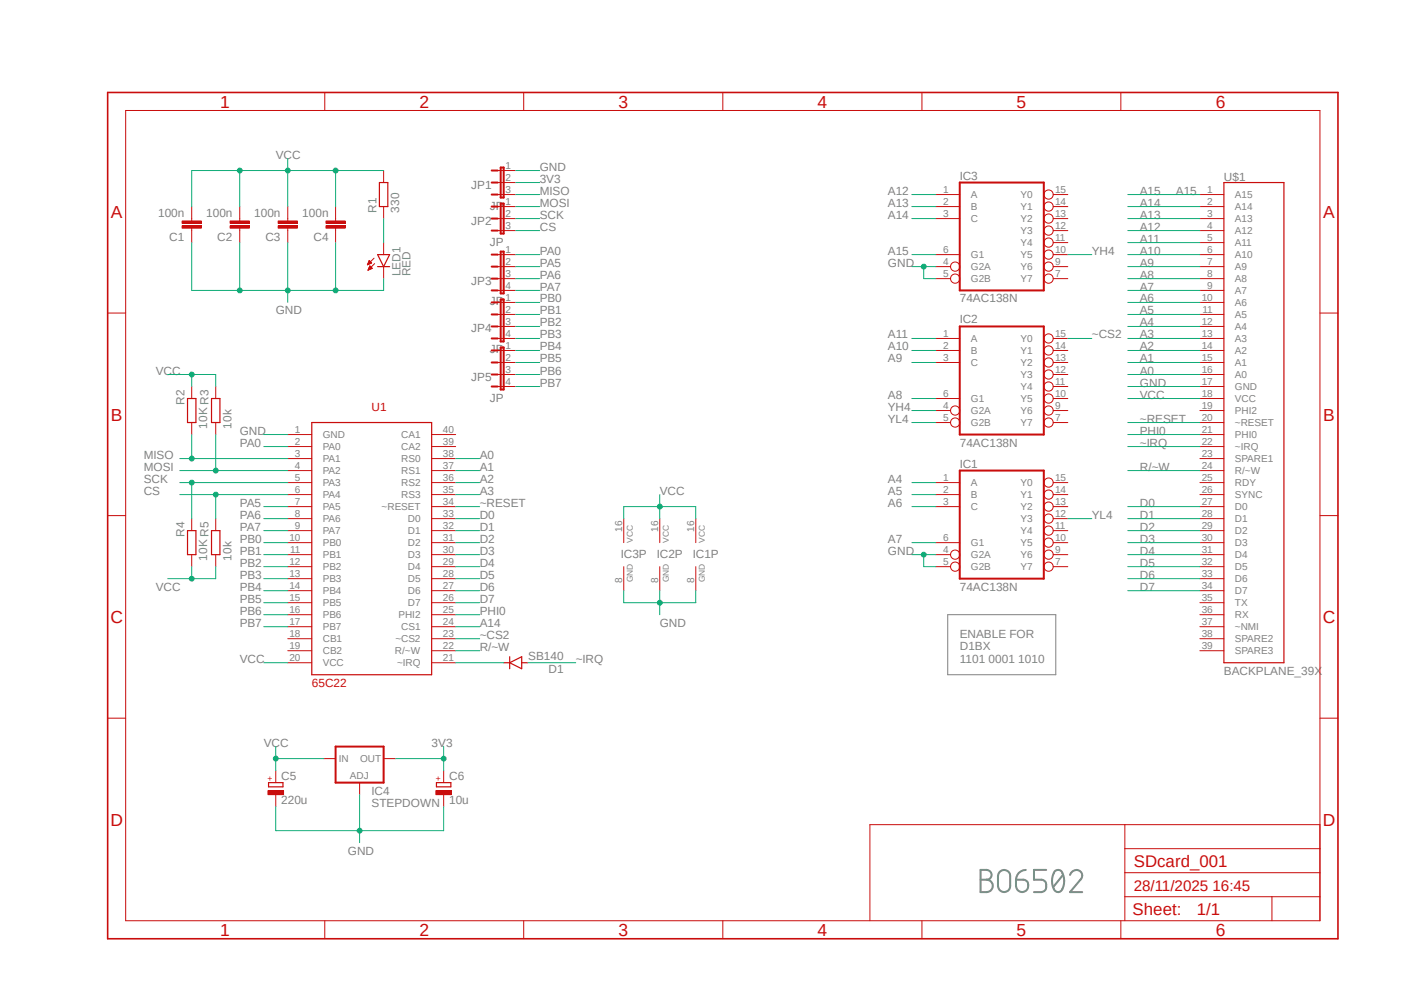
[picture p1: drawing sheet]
<svg xmlns="http://www.w3.org/2000/svg" width="297mm" height="210mm" viewBox="0 0 297 210" stroke-linecap="round" stroke-linejoin="round" font-family="sans-serif">
<path d="M22.2 19.2l261.1 179.9M283.3 19.2l-261.1 179.9" fill="none" stroke="#fff" stroke-width=".21"/>
<path d="M200.5 130h22.9v12.7h-22.9z" fill="none" stroke="#808080" stroke-width=".21"/>
<path d="M207.4 184h1.3a1.04 1.04 0 0 1 1.1 1 1.04 1.04 0 0 1-1.1 1.1 1.31 1.31 0 0 1 1.3 1.3 1.31 1.31 0 0 1-1.3 1.3h-1.3zM207.4 186.1h1.3M211.4 184.5a1.29 1.29 0 0 1 1.4-.4 1.29 1.29 0 0 1 .9 1.2v2.1a1.29 1.29 0 0 1-1.3 1.3 1.29 1.29 0 0 1-1.3-1.3v-2.1zM214.9 186.1h1.6a1.31 1.31 0 0 1 1 1.4 1.31 1.31 0 0 1-1.3 1.2 1.31 1.31 0 0 1-1.3-1.3zM217 184a2.1 2.1 0 0 0-2.1 2.1M221.3 184h-2.6v2.1h1.6a1.36 1.36 0 0 1 1.1 1 1.36 1.36 0 0 1-.5 1.4l-.6 .2h-1.6M223.1 184.4a.97 .97 0 0 1 1.6 .3 3.6 3.6 0 0 1-.3 3.8 .93 .93 0 0 1-1.5-.5 4 4 0 0 1 .2-3.6zM224.9 185l-2.1 2.6M226.4 185a1.28 1.28 0 0 1 1.6-1 1.28 1.28 0 0 1 .8 1.8l-2.4 2.9h2.5" fill="none" stroke="#808080" stroke-width=".42"/>
<g fill="none" stroke="#c90d0c" stroke-width=".21">
<path d="M68.7 19.6v3.8M110.8 19.6v3.8M152.9 19.6v3.8M195 19.6v3.8M237.1 19.6v3.8M26.6 23.4h252.6v171.3h-252.6zM60.9 46.2v.5M60.9 48.3v.5M253.8 41.1h5.1M253.8 43.7h5.1M253.8 46.2h5.1M253.8 48.8h5.1"/>
<path d="M253.8 51.3h5.1M253.8 53.8h5.1M253.8 56.4h5.1M253.8 58.9h5.1M22.8 66.2h3.8M253.8 61.4h5.1M253.8 64h5.1M253.8 66.5h5.1M253.8 69h5.1M253.8 71.6h5.1M253.8 74.1h5.1M253.8 76.7h5.1"/>
<path d="M253.8 79.2h5.1M279.2 66.2h3.8M253.8 81.7h5.1M253.8 84.3h5.1M253.8 86.8h5.1M253.8 89.4h5.1M253.8 91.9h5.1M253.8 94.4h5.1M253.8 97h5.1M253.8 99.5h5.1M22.8 109.1h3.8M253.8 102.1h5.1"/>
<path d="M253.8 104.6h5.1M253.8 107.1h5.1M253.8 109.7h5.1M253.8 112.2h5.1M253.8 114.8h5.1M253.8 117.3h5.1M253.8 119.8h5.1M279.2 109.1h3.8M253.8 122.4h5.1M253.8 124.9h5.1M253.8 127.5h5.1M253.8 130h5.1"/>
<path d="M253.8 132.5h5.1M253.8 135.1h5.1M253.8 137.6h5.1M22.8 151.9h3.8M279.2 151.9h3.8M238 174.4v20.3M238 179.5h41.2M279.2 174.4h-95.2v20.3M68.7 194.7v3.8M110.8 194.7v3.8M152.9 194.7v3.8M195 194.7v3.8"/>
<path d="M237.1 194.7v3.8M238 189.7h41.2M238 184.6h41.2M269.1 189.7v5"/>
</g>
<path d="M22.8 19.6h260.2v178.9h-260.2z" fill="none" stroke="#c90d0c" stroke-width=".34"/>
<path d="M258.9 38.6h12.7v101.6h-12.7z" fill="none" stroke="#c90d0c" stroke-width=".25"/>
<path d="M58.8 46.7h4.1v.5h-4.1z" fill-rule="evenodd" fill="#c90d0c"/>
<path d="M58.8 46.7h4.1v.5h-4.1z" fill="none" stroke="#c90d0c" stroke-width=".21"/>
<path d="M58.8 47.8h4.1v.5h-4.1z" fill-rule="evenodd" fill="#c90d0c"/>
<g fill="none" stroke="#c90d0c" stroke-width=".21">
<path d="M81.2 36.1v2.5M50.7 46.2v.5M50.7 48.3v.5M58.8 47.8h4.1v.5h-4.1zM60.9 43.7v2.5M60.9 48.8v2.5M77.8 55.9h.1M77.8 55.8h.3M77.9 55.8h.4M77.9 55.7h.6M77.9 57.1h.1M77.9 55.6h.7"/>
<path d="M77.9 57h.3M78 55.5h.5M78 55.4h.4M78 56.9h.4M78 55.3h.3M78 56.8h.6M78.1 55.2h.1M78.1 56.7h.6M78.1 56.6h.6M78.1 55.1l-.4 .9M78.1 55.1l.5 .5-.9 .4M78.1 55.1h.1"/>
<path d="M78.1 56.6h.5M78.1 56.5h.4M78.2 56.4h.2M78.2 56.3l-.3 .8M78.2 56.3l.5 .5M78.2 56.3h.1M78.7 56.8l-.8 .3M79.1 54.6l-1.4 1.4M79.2 55.8l-1.3 1.3M81.2 43.7v2.5M81.2 51.3v2.5M81.2 56.4v2.5"/>
</g>
<path d="M80.3 38.6h1.7v5.1h-1.7zM79.9 53.8h2.5l-1.2 2.6zM79.9 56.4h2.5" fill="none" stroke="#c90d0c" stroke-width=".25"/>
<path d="M48.7 46.7h4v.5h-4z" fill-rule="evenodd" fill="#c90d0c"/>
<path d="M48.7 46.7h4v.5h-4z" fill="none" stroke="#c90d0c" stroke-width=".21"/>
<path d="M48.7 47.8h4v.5h-4z" fill-rule="evenodd" fill="#c90d0c"/>
<path d="M40.6 46.2v.5M40.6 48.3v.5M48.7 47.8h4v.5h-4zM50.7 43.7v2.5M50.7 48.8v2.5" fill="none" stroke="#c90d0c" stroke-width=".21"/>
<path d="M38.5 46.7h4.1v.5h-4.1z" fill-rule="evenodd" fill="#c90d0c"/>
<path d="M38.5 46.7h4.1v.5h-4.1z" fill="none" stroke="#c90d0c" stroke-width=".21"/>
<path d="M38.5 47.8h4.1v.5h-4.1z" fill-rule="evenodd" fill="#c90d0c"/>
<path d="M38.5 47.8h4.1v.5h-4.1zM40.6 43.7v2.5M40.6 48.8v2.5M71 46.2v.5M71 48.3v.5" fill="none" stroke="#c90d0c" stroke-width=".21"/>
<path d="M69 46.7h4v.5h-4z" fill-rule="evenodd" fill="#c90d0c"/>
<path d="M69 46.7h4v.5h-4z" fill="none" stroke="#c90d0c" stroke-width=".21"/>
<path d="M69 47.8h4v.5h-4z" fill-rule="evenodd" fill="#c90d0c"/>
<g fill="none" stroke="#c90d0c" stroke-width=".21">
<path d="M105.3 38.6h3.8M105.3 36.1h3.8M69 47.8h4v.5h-4zM71 43.7v2.5M71 48.8v2.5M105.3 41.1h3.8M105.3 43.7h3.8M105.3 46.2h3.8M105.3 56.4h3.8M105.3 58.9h3.8M105.3 53.8h3.8M105.3 48.8h3.8"/>
<path d="M198 41.1h5M198 43.7h5M198 46.2h5M198 56.4h3.1M198 58.9h3.1M198 53.8h5M222.8 41.1h3.1M222.8 43.7h3.1M222.8 46.2h3.1M222.8 56.4h3.1M222.8 58.9h3.1M222.8 53.8h3.1"/>
<path d="M222.8 51.3h3.1M222.8 48.8h3.1M105.3 71.6h3.8M105.3 74.1h3.8M105.3 76.7h3.8M105.3 79.2h3.8M105.3 61.4h3.8M105.3 69h3.8M105.3 66.5h3.8M105.3 64h3.8M198 71.6h5M198 74.1h5"/>
<path d="M198 76.7h5M222.8 71.6h3.1M222.8 74.1h3.1M222.8 76.7h3.1M222.8 79.2h3.1M60.9 91.9h5.1M60.9 94.4h5.1M60.9 97h5.1M60.9 99.5h5.1M91.3 91.9h5.1M91.3 94.4h5.1M91.3 97h5.1"/>
<path d="M91.3 99.5h5.1M105.3 81.7h3.8M198 86.8h3.1M198 89.4h3.1M198 84.3h5M222.8 86.8h3.1M222.8 89.4h3.1M222.8 84.3h3.1M222.8 81.7h3.1M60.9 102.1h5.1M60.9 104.6h5.1M60.9 107.1h5.1"/>
<path d="M60.9 117.3h5.1M60.9 119.8h5.1M60.9 114.8h5.1M60.9 112.2h5.1M60.9 109.7h5.1M91.3 102.1h5.1M91.3 104.6h5.1M91.3 107.1h5.1M91.3 117.3h5.1M91.3 119.8h5.1M91.3 114.8h5.1M91.3 112.2h5.1"/>
<path d="M91.3 109.7h5.1M132 109.7v5.1M132 119.8v5.1M139.6 109.7v5.1M139.6 119.8v5.1M147.2 109.7v5.1M147.2 119.8v5.1M198 102.1h5M198 104.6h5M198 107.1h5M198 117.3h3.1M198 119.8h3.1"/>
<path d="M198 114.8h5M222.8 102.1h3.1M222.8 104.6h3.1M222.8 107.1h3.1M222.8 117.3h3.1M222.8 119.8h3.1M222.8 114.8h3.1M222.8 112.2h3.1M222.8 109.7h3.1M60.9 122.4h5.1M60.9 124.9h5.1M60.9 127.5h5.1"/>
<path d="M60.9 130h5.1M60.9 132.5h5.1M60.9 135.1h5.1M60.9 137.6h5.1M91.3 122.4h5.1M91.3 124.9h5.1M91.3 127.5h5.1M91.3 130h5.1M91.3 132.5h5.1M91.3 135.1h5.1M91.3 137.6h5.1M60.9 140.2h5.1"/>
<path d="M91.3 140.2h5.1M68.5 160.4h2.5M76.1 165.5v2.6M81.2 160.4h2.5"/>
<circle cx="202.1" cy="58.9" r=".98"/>
<circle cx="202.1" cy="56.4" r=".98"/>
<circle cx="221.8" cy="58.9" r=".98"/>
<circle cx="221.8" cy="43.7" r=".98"/>
<circle cx="221.8" cy="53.8" r=".98"/>
<circle cx="221.8" cy="56.4" r=".98"/>
<circle cx="221.8" cy="51.3" r=".98"/>
<circle cx="221.8" cy="41.1" r=".98"/>
<circle cx="221.8" cy="48.8" r=".98"/>
<circle cx="221.8" cy="46.2" r=".98"/>
<circle cx="221.8" cy="74.1" r=".98"/>
<circle cx="221.8" cy="79.2" r=".98"/>
<circle cx="221.8" cy="76.7" r=".98"/>
<circle cx="221.8" cy="71.6" r=".98"/>
<circle cx="202.1" cy="86.8" r=".98"/>
<circle cx="202.1" cy="89.4" r=".98"/>
<circle cx="221.8" cy="86.8" r=".98"/>
<circle cx="221.8" cy="84.3" r=".98"/>
<circle cx="221.8" cy="89.4" r=".98"/>
<circle cx="221.8" cy="81.7" r=".98"/>
<circle cx="202.1" cy="117.3" r=".98"/>
<circle cx="202.1" cy="119.8" r=".98"/>
<circle cx="221.8" cy="109.7" r=".98"/>
<circle cx="221.8" cy="119.8" r=".98"/>
<circle cx="221.8" cy="114.8" r=".98"/>
<circle cx="221.8" cy="112.2" r=".98"/>
<circle cx="221.8" cy="102.1" r=".98"/>
<circle cx="221.8" cy="117.3" r=".98"/>
<circle cx="221.8" cy="107.1" r=".98"/>
<circle cx="221.8" cy="104.6" r=".98"/>
</g>
<g fill="none" stroke="#c90d0c" stroke-width=".42">
<path d="M104 38.6h1.3M104 36.1h1.3M105.9 35.4h.7v6.4h-.7zM203 38.6h17.8v22.8h-17.8zM104 41.1h1.3M104 48.8h1.3M104 46.2h1.3M104 43.7h1.3M104 58.9h1.3M104 56.4h1.3M104 53.8h1.3M105.9 43.1h.7v6.3h-.7z"/>
<path d="M105.9 53.2h.7v8.9h-.7zM104 61.4h1.3M104 69h1.3M104 66.5h1.3M104 64h1.3M104 71.6h1.3M104 79.2h1.3M104 76.7h1.3M104 74.1h1.3M105.9 63.3h.7v8.9h-.7zM105.9 73.5h.7v8.9h-.7zM203 69h17.8v22.9h-17.8z"/>
<path d="M104 81.7h1.3M203 99.5h17.8v22.9h-17.8zM71 157.9h10.2v7.6h-10.2z"/>
</g>
<path d="M66 89.4h25.3v53.3h-25.3zM107.8 138.9v2.5M106.6 140.2h1.2M107.8 140.2l2.6-1.3v2.5zM110.4 140.2h1.2M56.8 165.5h3.1v.9h-3.1z" fill="none" stroke="#c90d0c" stroke-width=".25"/>
<path d="M56.7 167.2h3.3v.9h-3.3z" fill-rule="evenodd" fill="#c90d0c"/>
<path d="M56.7 167.2h3.3v.9h-3.3zM58.3 163v2.5M58.3 168.1v2.5" fill="none" stroke="#c90d0c" stroke-width=".21"/>
<path d="M92.3 165.5h3.1v.9h-3.1z" fill="none" stroke="#c90d0c" stroke-width=".25"/>
<path d="M92.2 167.2h3.3v.9h-3.3z" fill-rule="evenodd" fill="#c90d0c"/>
<path d="M40.6 81.7v2.6M40.6 89.4v2.5M45.6 81.7v2.6M45.6 89.4v2.5M40.6 109.7v2.5M40.6 117.3v2.5M45.6 109.7v2.5M45.6 117.3v2.5M92.2 167.2h3.3v.9h-3.3zM93.9 163v2.5M93.9 168.1v2.5" fill="none" stroke="#c90d0c" stroke-width=".21"/>
<path d="M39.7 84.3h1.7v5.1h-1.7zM44.7 84.3h1.8v5.1h-1.8zM39.7 112.2h1.7v5.1h-1.7zM44.7 112.2h1.8v5.1h-1.8z" fill="none" stroke="#c90d0c" stroke-width=".25"/>
<g fill="none" stroke="#0dab76" stroke-width=".21">
<path d="M60.9 51.3v12.7M81.2 58.9v2.5M192.9 41.1h5.1M192.9 53.8h5.1M192.9 43.7h5.1M192.9 46.2h5.1M238.6 41.1h15.2M238.6 43.7h15.2M238.6 46.2h15.2M238.6 48.8h15.2M238.6 71.6h15.2M238.6 74.1h15.2"/>
<path d="M238.6 76.7h15.2M238.6 79.2h15.2M96.4 99.5h5.1M96.4 97h5.1M238.6 81.7h15.2M96.4 104.6h5.1M96.4 102.1h5.1M96.4 109.7h5.1M96.4 112.2h5.1M96.4 114.8h5.1M96.4 117.3h5.1M96.4 119.8h5.1"/>
<path d="M238.6 107.1h15.2M238.6 109.7h15.2M238.6 112.2h15.2M238.6 114.8h15.2M238.6 117.3h15.2M238.6 119.8h15.2M96.4 132.5h5.1M96.4 122.4h5.1M96.4 124.9h5.1M96.4 127.5h5.1M238.6 122.4h15.2M238.6 124.9h15.2"/>
</g>
<circle cx="60.9" cy="61.4" r=".51" fill="#0dab76"/>
<g fill="none" stroke="#0dab76" stroke-width=".21">
<path d="M40.6 51.3v10.1h40.6M50.7 51.3v10.1"/>
<circle cx="60.9" cy="61.4" r=".51"/>
</g>
<circle cx="50.7" cy="61.4" r=".51" fill="#0dab76"/>
<g fill="none" stroke="#0dab76" stroke-width=".21">
<path d="M71 51.3v10.1"/>
<circle cx="50.7" cy="61.4" r=".51"/>
</g>
<circle cx="71" cy="61.4" r=".51" fill="#0dab76"/>
<g fill="none" stroke="#0dab76" stroke-width=".21">
<path d="M192.9 56.4h5.1M195.4 56.4v2.5h2.6M55.8 91.9h5.1"/>
<circle cx="71" cy="61.4" r=".51"/>
</g>
<circle cx="195.4" cy="56.4" r=".51" fill="#0dab76"/>
<g fill="none" stroke="#0dab76" stroke-width=".21">
<path d="M192.9 117.3h5.1M195.4 117.3v2.5h2.6"/>
<circle cx="195.4" cy="56.4" r=".51"/>
</g>
<circle cx="195.4" cy="117.3" r=".51" fill="#0dab76"/>
<g fill="none" stroke="#0dab76" stroke-width=".21">
<path d="M132 124.9v2.6h15.2v-2.6M139.6 124.9v2.6"/>
<circle cx="195.4" cy="117.3" r=".51"/>
</g>
<circle cx="139.6" cy="127.5" r=".51" fill="#0dab76"/>
<g fill="none" stroke="#0dab76" stroke-width=".21">
<path d="M109.1 36.1h5.1M139.6 127.5v2.5M58.3 170.6v5.1h35.6v-5.1M76.1 168.1v7.6"/>
<circle cx="139.6" cy="127.5" r=".51"/>
</g>
<circle cx="76.1" cy="175.7" r=".51" fill="#0dab76"/>
<g fill="none" stroke="#0dab76" stroke-width=".21">
<path d="M60.9 33.5v10.2M238.6 84.3h15.2M76.1 175.7v2.5"/>
<circle cx="76.1" cy="175.7" r=".51"/>
</g>
<circle cx="60.9" cy="36.1" r=".51" fill="#0dab76"/>
<g fill="none" stroke="#0dab76" stroke-width=".21">
<path d="M40.6 36.1h40.6M50.7 36.1v7.6"/>
<circle cx="60.9" cy="36.1" r=".51"/>
</g>
<circle cx="50.7" cy="36.1" r=".51" fill="#0dab76"/>
<g fill="none" stroke="#0dab76" stroke-width=".21">
<path d="M40.6 36.1v7.6M71 36.1v7.6"/>
<circle cx="50.7" cy="36.1" r=".51"/>
</g>
<circle cx="71" cy="36.1" r=".51" fill="#0dab76"/>
<g fill="none" stroke="#0dab76" stroke-width=".21">
<path d="M132 109.7v-2.6h15.2v2.6M139.6 107.1v2.6M55.8 140.2h5.1"/>
<circle cx="71" cy="36.1" r=".51"/>
</g>
<circle cx="139.6" cy="107.1" r=".51" fill="#0dab76"/>
<g fill="none" stroke="#0dab76" stroke-width=".21">
<path d="M139.6 104.6v2.5M58.3 157.9v5.1M58.3 160.4h10.2"/>
<circle cx="139.6" cy="107.1" r=".51"/>
</g>
<circle cx="58.3" cy="160.4" r=".51" fill="#0dab76"/>
<g fill="none" stroke="#0dab76" stroke-width=".21">
<path d="M35.5 79.2h10.1v2.5M40.6 79.2v2.5"/>
<circle cx="58.3" cy="160.4" r=".51"/>
</g>
<circle cx="40.6" cy="79.2" r=".51" fill="#0dab76"/>
<g fill="none" stroke="#0dab76" stroke-width=".21">
<path d="M40.6 119.8v2.6M45.6 119.8v2.6h-10.1"/>
<circle cx="40.6" cy="79.2" r=".51"/>
</g>
<circle cx="40.6" cy="122.4" r=".51" fill="#0dab76"/>
<g fill="none" stroke="#0dab76" stroke-width=".21">
<path d="M81.2 46.2v5.1M109.1 48.8h5.1M225.9 53.8h5.1M238.6 53.8h15.2M238.6 58.9h15.2M238.6 56.4h15.2M238.6 51.3h15.2M192.9 71.6h5.1M192.9 76.7h5.1M192.9 74.1h5.1M225.9 71.6h5.1M238.6 61.4h15.2"/>
<path d="M238.6 64h15.2M238.6 66.5h15.2M238.6 69h15.2M192.9 89.4h5.1M192.9 86.8h5.1M192.9 84.3h5.1M238.6 91.9h15.2M238.6 99.5h15.2M238.6 89.4h15.2M238.6 94.4h15.2M38 104.6h22.9M45.6 104.6v5.1"/>
<path d="M96.4 107.1h5.1M192.9 107.1h5.1M192.9 114.8h5.1M192.9 104.6h5.1M192.9 102.1h5.1M225.9 109.7h5.1M96.4 130h5.1M96.4 137.6h5.1M96.4 135.1h5.1M96.4 140.2h10.2M111.6 140.2h10.2"/>
<circle cx="40.6" cy="122.4" r=".51"/>
</g>
<circle cx="45.6" cy="104.6" r=".51" fill="#0dab76"/>
<g fill="none" stroke="#0dab76" stroke-width=".21">
<path d="M109.1 46.2h5.1M38 102.1h22.9M40.6 102.1v7.6"/>
<circle cx="45.6" cy="104.6" r=".51"/>
</g>
<circle cx="40.6" cy="102.1" r=".51" fill="#0dab76"/>
<g fill="none" stroke="#0dab76" stroke-width=".21">
<path d="M109.1 43.7h5.1M38 99.5h22.9M45.6 91.9v7.6"/>
<circle cx="40.6" cy="102.1" r=".51"/>
</g>
<circle cx="45.6" cy="99.5" r=".51" fill="#0dab76"/>
<g fill="none" stroke="#0dab76" stroke-width=".21">
<path d="M109.1 41.1h5.1M38 97h22.9M40.6 91.9v5.1"/>
<circle cx="45.6" cy="99.5" r=".51"/>
</g>
<circle cx="40.6" cy="97" r=".51" fill="#0dab76"/>
<g fill="none" stroke="#0dab76" stroke-width=".21">
<path d="M109.1 38.6h5.1M93.9 157.9v5.1M83.7 160.4h10.2"/>
<circle cx="40.6" cy="97" r=".51"/>
</g>
<circle cx="93.8" cy="160.4" r=".51" fill="#0dab76"/>
<g fill="none" stroke="#0dab76" stroke-width=".21">
<path d="M109.1 56.4h5.1M109.1 58.9h5.1M109.1 53.8h5.1M109.1 61.4h5.1M109.1 64h5.1M109.1 66.5h5.1M109.1 69h5.1M109.1 71.6h5.1M109.1 74.1h5.1M109.1 76.7h5.1M109.1 79.2h5.1M55.8 94.4h5.1"/>
<path d="M109.1 81.7h5.1M55.8 107.1h5.1M55.8 109.7h5.1M55.8 112.2h5.1M55.8 114.8h5.1M55.8 117.3h5.1M55.8 119.8h5.1M55.8 122.4h5.1M55.8 124.9h5.1M55.8 127.5h5.1M55.8 130h5.1M55.8 132.5h5.1"/>
<circle cx="93.8" cy="160.4" r=".51"/>
</g>
<g font-size="3.7" fill="#c90d0c">
<text x="46.6" y="22.8">1</text>
<text x="88.7" y="22.8">2</text>
<text x="130.9" y="22.8">3</text>
<text x="172.9" y="22.8">4</text>
<text x="215" y="22.8">5</text>
<text x="257.2" y="22.8">6</text>
<text x="23.5" y="46.1">A</text>
<text x="279.9" y="46.1">A</text>
<text x="23.5" y="88.9">B</text>
<text x="279.9" y="88.9">B</text>
<text x="23.4" y="131.8">C</text>
<text x="279.8" y="131.8">C</text>
<text x="23.4" y="174.6">D</text>
<text x="279.8" y="174.6">D</text>
<text x="46.6" y="197.9">1</text>
<text x="88.7" y="197.9">2</text>
<text x="130.9" y="197.9">3</text>
<text x="172.9" y="197.9">4</text>
<text x="215" y="197.9">5</text>
<text x="257.2" y="197.9">6</text>
</g>
<g font-size="3.6" fill="#c90d0c">
<text x="239.9" y="183.3">SDcard_001</text>
<text x="239.6" y="193.6">Sheet:</text>
<text x="253.2" y="193.5">1/1</text>
</g>
<text font-size="3.2" fill="#c90d0c" x="239.9" y="188.4">28/11/2025 16:45</text>
<g font-size="2.5" fill="#808080">
<text x="58.3" y="33.5">VCC</text>
<text x="99.7" y="39.9">JP1</text>
<text x="114.2" y="36.1">GND</text>
<text x="114.2" y="41.1">MISO</text>
<text x="114.2" y="38.6">3V3</text>
<text x="187.8" y="41.1">A12</text>
<text x="203" y="38">IC3</text>
<text x="241.1" y="41.1">A15</text>
<text x="248.8" y="41.1">A15</text>
<text x="258.9" y="38.4">U$1</text>
<text x="33.4" y="45.8">100n</text>
<text x="43.6" y="45.8">100n</text>
<text x="53.8" y="45.8">100n</text>
<text x="63.9" y="45.8">100n</text>
<text x="79.7" y="45" transform="rotate(-90 79.7 45)">R1</text>
<text x="84.5" y="45" transform="rotate(-90 84.5 45)">330</text>
<text x="99.7" y="47.5">JP2</text>
<text x="103.6" y="44.3">JP</text>
<text x="114.2" y="46.2">SCK</text>
<text x="114.2" y="43.7">MOSI</text>
<text x="187.8" y="46.2">A14</text>
<text x="187.8" y="43.7">A13</text>
<text x="241.1" y="43.7">A14</text>
<text x="241.1" y="46.2">A13</text>
<text x="35.8" y="50.9">C1</text>
<text x="46" y="50.9">C2</text>
<text x="56.1" y="50.9">C3</text>
<text x="66.3" y="50.9">C4</text>
<text x="103.6" y="51.9">JP</text>
<text x="114.2" y="48.8">CS</text>
<text x="114.2" y="53.8">PA0</text>
<text x="187.8" y="53.8">A15</text>
<text x="231" y="53.8">YH4</text>
<text x="241.1" y="48.8">A12</text>
<text x="241.1" y="53.8">A10</text>
<text x="241.1" y="51.3">A11</text>
<text x="84.7" y="58.4" transform="rotate(-90 84.7 58.4)">LED1</text>
<text x="86.9" y="58.4" transform="rotate(-90 86.9 58.4)">RED</text>
<text x="114.2" y="56.4">PA5</text>
<text x="114.2" y="58.9">PA6</text>
<text x="187.8" y="56.4">GND</text>
<text x="241.1" y="58.9">A8</text>
<text x="241.1" y="56.4">A9</text>
<text x="99.7" y="60.2">JP3</text>
<text x="103.6" y="64.6">JP</text>
<text x="114.2" y="61.5">PA7</text>
<text x="114.2" y="64">PB0</text>
<text x="203" y="64">74AC138N</text>
<text x="241.1" y="61.5">A7</text>
<text x="241.1" y="64">A6</text>
<text x="58.3" y="66.5">GND</text>
<text x="99.7" y="70.3">JP4</text>
<text x="114.2" y="66.5">PB1</text>
<text x="114.2" y="69">PB2</text>
<text x="114.2" y="71.6">PB3</text>
<text x="187.8" y="71.6">A11</text>
<text x="203" y="68.4">IC2</text>
<text x="231" y="71.6">~CS2</text>
<text x="241.1" y="71.6">A3</text>
<text x="241.1" y="66.5">A5</text>
<text x="241.1" y="69">A4</text>
<text x="103.6" y="74.8">JP</text>
<text x="114.2" y="74.1">PB4</text>
<text x="114.2" y="76.7">PB5</text>
<text x="187.8" y="76.7">A9</text>
<text x="187.8" y="74.1">A10</text>
<text x="241.1" y="74.1">A2</text>
<text x="241.1" y="76.7">A1</text>
<text x="32.9" y="79.2">VCC</text>
<text x="99.7" y="80.5">JP5</text>
<text x="114.2" y="79.2">PB6</text>
<text x="114.2" y="81.7">PB7</text>
<text x="241.1" y="79.2">A0</text>
<text x="241.1" y="81.7">GND</text>
<text x="39" y="85.6" transform="rotate(-90 39 85.6)">R2</text>
<text x="103.6" y="84.9">JP</text>
<text x="187.8" y="86.8">YH4</text>
<text x="187.8" y="89.4">YL4</text>
<text x="187.8" y="84.3">A8</text>
<text x="241.1" y="84.3">VCC</text>
<text x="241.1" y="89.4">~RESET</text>
<text x="43.9" y="90.6" transform="rotate(-90 43.9 90.6)">10K R3</text>
<text x="48.9" y="90.6" transform="rotate(-90 48.9 90.6)">10k</text>
<text x="50.7" y="91.9">GND</text>
<text x="50.7" y="94.4">PA0</text>
<text x="203" y="94.4">74AC138N</text>
<text x="241.1" y="91.9">PHI0</text>
<text x="241.1" y="94.4">~IRQ</text>
<text x="30.4" y="99.5">MOSI</text>
<text x="30.4" y="97">MISO</text>
<text x="101.5" y="99.5">A1</text>
<text x="101.5" y="97">A0</text>
<text x="203" y="98.9">IC1</text>
<text x="241.1" y="99.5">R/~W</text>
<text x="30.4" y="104.6">CS</text>
<text x="30.4" y="102.1">SCK</text>
<text x="50.7" y="107.1">PA5</text>
<text x="101.5" y="104.6">A3</text>
<text x="101.5" y="102.1">A2</text>
<text x="101.5" y="107.1">~RESET</text>
<text x="139.6" y="104.6">VCC</text>
<text x="187.8" y="107.1">A6</text>
<text x="187.8" y="104.6">A5</text>
<text x="187.8" y="102.1">A4</text>
<text x="241.1" y="107.1">D0</text>
<text x="39" y="113.5" transform="rotate(-90 39 113.5)">R4</text>
<text x="50.7" y="109.7">PA6</text>
<text x="50.7" y="112.2">PA7</text>
<text x="101.5" y="109.7">D0</text>
<text x="101.5" y="112.2">D1</text>
<text x="231" y="109.7">YL4</text>
<text x="241.1" y="109.7">D1</text>
<text x="241.1" y="112.2">D2</text>
<text x="43.9" y="118.6" transform="rotate(-90 43.9 118.6)">10K R5</text>
<text x="48.9" y="118.6" transform="rotate(-90 48.9 118.6)">10k</text>
<text x="50.7" y="114.8">PB0</text>
<text x="50.7" y="117.3">PB1</text>
<text x="50.7" y="119.8">PB2</text>
<text x="101.5" y="114.8">D2</text>
<text x="101.5" y="117.3">D3</text>
<text x="101.5" y="119.8">D4</text>
<text x="131.3" y="117.9">IC3P</text>
<text x="138.9" y="117.9">IC2P</text>
<text x="146.6" y="117.9">IC1P</text>
<text x="187.8" y="117.3">GND</text>
<text x="187.8" y="114.8">A7</text>
<text x="241.1" y="114.8">D3</text>
<text x="241.1" y="117.3">D4</text>
<text x="241.1" y="119.8">D5</text>
<text x="32.9" y="124.9">VCC</text>
<text x="50.7" y="122.4">PB3</text>
<text x="50.7" y="124.9">PB4</text>
<text x="101.5" y="122.4">D5</text>
<text x="101.5" y="124.9">D6</text>
<text x="203" y="124.9">74AC138N</text>
<text x="241.1" y="122.4">D6</text>
<text x="241.1" y="124.9">D7</text>
<text x="50.7" y="127.5">PB5</text>
<text x="50.7" y="130">PB6</text>
<text x="101.5" y="127.5">D7</text>
<text x="101.5" y="130">PHI0</text>
<text x="50.7" y="132.5">PB7</text>
<text x="101.5" y="132.5">A14</text>
<text x="101.5" y="137.6">R/~W</text>
<text x="101.5" y="135.1">~CS2</text>
<text x="139.6" y="132.5">GND</text>
<text x="203" y="134.8">ENABLE FOR</text>
<text x="203" y="137.5">D1BX</text>
<text x="50.7" y="140.2">VCC</text>
<text x="111.8" y="139.6">SB140</text>
<text x="116" y="142.4">D1</text>
<text x="121.8" y="140.2">~IRQ</text>
<text x="203" y="140.2">1101 0001 1010</text>
<text x="258.9" y="142.7">BACKPLANE_39X</text>
<text x="55.8" y="157.9">VCC</text>
<text x="91.3" y="157.9">3V3</text>
<text x="59.5" y="165.1">C5</text>
<text x="95" y="165.1">C6</text>
<text x="59.5" y="170.1">220u</text>
<text x="78.6" y="170.6">STEPDOWN</text>
<text x="78.6" y="168.1">IC4</text>
<text x="95" y="170.1">10u</text>
<text x="73.6" y="180.8">GND</text>
</g>
<g font-size="2.5" fill="#c90d0c">
<text x="78.6" y="86.8">U1</text>
<text x="66" y="145.2">65C22</text>
</g>
<g font-size="2.1" fill="#808080">
<text x="106.9" y="35.7">1</text>
<text x="106.9" y="38.2">2</text>
<text x="106.9" y="40.8">3</text>
<text x="199.5" y="40.8">1</text>
<text x="205.4" y="41.9">A</text>
<text x="215.9" y="41.9">Y0</text>
<text x="223.2" y="40.8">15</text>
<text x="255.4" y="40.8">1</text>
<text x="261.2" y="41.9">A15</text>
<text x="106.9" y="43.3">1</text>
<text x="106.9" y="45.8">2</text>
<text x="199.5" y="43.3">2</text>
<text x="199.5" y="45.8">3</text>
<text x="205.4" y="44.4">B</text>
<text x="205.4" y="47">C</text>
<text x="215.9" y="47">Y2</text>
<text x="215.9" y="44.4">Y1</text>
<text x="223.2" y="45.8">13</text>
<text x="223.2" y="43.3">14</text>
<text x="255.4" y="43.3">2</text>
<text x="255.4" y="45.8">3</text>
<text x="261.2" y="44.4">A14</text>
<text x="261.2" y="47">A13</text>
<text x="106.9" y="48.4">3</text>
<text x="106.9" y="53.5">1</text>
<text x="199.5" y="53.5">6</text>
<text x="215.9" y="52.1">Y4</text>
<text x="215.9" y="49.5">Y3</text>
<text x="223.2" y="53.5">10</text>
<text x="223.2" y="50.9">11</text>
<text x="223.2" y="48.4">12</text>
<text x="255.4" y="48.4">4</text>
<text x="255.4" y="50.9">5</text>
<text x="255.4" y="53.5">6</text>
<text x="261.2" y="49.5">A12</text>
<text x="261.2" y="52.1">A11</text>
<text x="106.9" y="56">2</text>
<text x="106.9" y="58.5">3</text>
<text x="199.5" y="56">4</text>
<text x="199.5" y="58.5">5</text>
<text x="205.4" y="57.1">G2A</text>
<text x="205.4" y="59.7">G2B</text>
<text x="205.4" y="54.6">G1</text>
<text x="215.9" y="59.7">Y7</text>
<text x="215.9" y="57.1">Y6</text>
<text x="215.9" y="54.6">Y5</text>
<text x="223.2" y="58.5">7</text>
<text x="223.2" y="56">9</text>
<text x="255.4" y="56">7</text>
<text x="255.4" y="58.5">8</text>
<text x="261.2" y="54.6">A10</text>
<text x="261.2" y="57.1">A9</text>
<text x="261.2" y="59.7">A8</text>
<text x="106.9" y="61.1">4</text>
<text x="106.9" y="63.6">1</text>
<text x="254.2" y="63.6">10</text>
<text x="255.4" y="61.1">9</text>
<text x="261.2" y="62.2">A7</text>
<text x="261.2" y="64.7">A6</text>
<text x="106.9" y="66.2">2</text>
<text x="106.9" y="68.7">3</text>
<text x="106.9" y="71.2">4</text>
<text x="199.5" y="71.2">1</text>
<text x="223.2" y="71.2">15</text>
<text x="254.2" y="68.7">12</text>
<text x="254.2" y="71.2">13</text>
<text x="254.4" y="66.2">11</text>
<text x="261.2" y="67.3">A5</text>
<text x="261.2" y="69.8">A4</text>
<text x="106.9" y="73.8">1</text>
<text x="106.9" y="76.3">2</text>
<text x="199.5" y="73.8">2</text>
<text x="199.5" y="76.3">3</text>
<text x="205.4" y="72.3">A</text>
<text x="205.4" y="74.9">B</text>
<text x="205.4" y="77.4">C</text>
<text x="215.9" y="77.4">Y2</text>
<text x="215.9" y="74.9">Y1</text>
<text x="215.9" y="72.3">Y0</text>
<text x="223.2" y="76.3">13</text>
<text x="223.2" y="73.8">14</text>
<text x="254.2" y="73.8">14</text>
<text x="254.2" y="76.3">15</text>
<text x="261.2" y="72.3">A3</text>
<text x="261.2" y="74.9">A2</text>
<text x="261.2" y="77.4">A1</text>
<text x="106.9" y="78.9">3</text>
<text x="106.9" y="81.4">4</text>
<text x="199.5" y="83.9">6</text>
<text x="215.9" y="82.5">Y4</text>
<text x="215.9" y="80">Y3</text>
<text x="223.2" y="83.9">10</text>
<text x="223.2" y="81.4">11</text>
<text x="223.2" y="78.9">12</text>
<text x="254.2" y="78.9">16</text>
<text x="254.2" y="81.4">17</text>
<text x="254.2" y="83.9">18</text>
<text x="261.2" y="80">A0</text>
<text x="261.2" y="82.5">GND</text>
<text x="199.5" y="86.5">4</text>
<text x="199.5" y="89">5</text>
<text x="205.4" y="87.6">G2A</text>
<text x="205.4" y="85">G1</text>
<text x="215.9" y="87.6">Y6</text>
<text x="215.9" y="85">Y5</text>
<text x="223.2" y="89">7</text>
<text x="223.2" y="86.5">9</text>
<text x="254.2" y="86.5">19</text>
<text x="254.2" y="89">20</text>
<text x="261.2" y="85">VCC</text>
<text x="261.2" y="87.6">PHI2</text>
<text x="62.4" y="91.6">1</text>
<text x="62.4" y="94.1">2</text>
<text x="68.3" y="92.7">GND</text>
<text x="68.3" y="95.2">PA0</text>
<text x="84.9" y="95.2">CA2</text>
<text x="84.9" y="92.7">CA1</text>
<text x="93.7" y="94.1">39</text>
<text x="93.7" y="91.6">40</text>
<text x="205.4" y="90.1">G2B</text>
<text x="215.9" y="90.1">Y7</text>
<text x="254.2" y="91.6">21</text>
<text x="254.2" y="94.1">22</text>
<text x="261.2" y="90.1">~RESET</text>
<text x="261.2" y="92.7">PHI0</text>
<text x="261.2" y="95.2">~IRQ</text>
<text x="62.4" y="96.6">3</text>
<text x="62.4" y="99.2">4</text>
<text x="62.4" y="101.7">5</text>
<text x="68.3" y="97.7">PA1</text>
<text x="68.3" y="100.3">PA2</text>
<text x="84.9" y="100.3">RS1</text>
<text x="84.9" y="97.7">RS0</text>
<text x="93.7" y="101.7">36</text>
<text x="93.7" y="99.2">37</text>
<text x="93.7" y="96.6">38</text>
<text x="199.5" y="101.7">1</text>
<text x="223.2" y="101.7">15</text>
<text x="254.2" y="96.6">23</text>
<text x="254.2" y="99.2">24</text>
<text x="254.2" y="101.7">25</text>
<text x="261.2" y="97.7">SPARE1</text>
<text x="261.2" y="100.3">R/~W</text>
<text x="62.4" y="104.3">6</text>
<text x="62.4" y="106.8">7</text>
<text x="68.3" y="102.8">PA3</text>
<text x="68.3" y="105.4">PA4</text>
<text x="68.3" y="107.9">PA5</text>
<text x="80.7" y="107.9">~RESET</text>
<text x="84.9" y="105.4">RS3</text>
<text x="84.9" y="102.8">RS2</text>
<text x="93.7" y="106.8">34</text>
<text x="93.7" y="104.3">35</text>
<text x="199.5" y="104.3">2</text>
<text x="199.5" y="106.8">3</text>
<text x="205.4" y="102.8">A</text>
<text x="205.4" y="105.4">B</text>
<text x="205.4" y="107.9">C</text>
<text x="215.9" y="107.9">Y2</text>
<text x="215.9" y="105.4">Y1</text>
<text x="215.9" y="102.8">Y0</text>
<text x="223.2" y="106.8">13</text>
<text x="223.2" y="104.3">14</text>
<text x="254.2" y="104.3">26</text>
<text x="254.2" y="106.8">27</text>
<text x="261.2" y="102.8">RDY</text>
<text x="261.2" y="105.4">SYNC</text>
<text x="261.2" y="107.9">D0</text>
<text x="62.4" y="109.3">8</text>
<text x="62.4" y="111.9">9</text>
<text x="68.3" y="110.4">PA6</text>
<text x="68.3" y="113">PA7</text>
<text x="86.3" y="113">D1</text>
<text x="86.3" y="110.4">D0</text>
<text x="93.7" y="111.9">32</text>
<text x="93.7" y="109.3">33</text>
<text x="131.6" y="112.4" transform="rotate(-90 131.6 112.4)">16</text>
<text x="139.2" y="112.4" transform="rotate(-90 139.2 112.4)">16</text>
<text x="146.9" y="112.4" transform="rotate(-90 146.9 112.4)">16</text>
<text x="215.9" y="113">Y4</text>
<text x="215.9" y="110.4">Y3</text>
<text x="223.2" y="111.9">11</text>
<text x="223.2" y="109.3">12</text>
<text x="254.2" y="109.3">28</text>
<text x="254.2" y="111.9">29</text>
<text x="261.2" y="110.4">D1</text>
<text x="261.2" y="113">D2</text>
<text x="61.2" y="114.4">10</text>
<text x="61.2" y="119.5">12</text>
<text x="61.4" y="116.9">11</text>
<text x="68.3" y="115.5">PB0</text>
<text x="68.3" y="118.1">PB1</text>
<text x="86.3" y="118.1">D3</text>
<text x="86.3" y="115.5">D2</text>
<text x="93.7" y="119.5">29</text>
<text x="93.7" y="116.9">30</text>
<text x="93.7" y="114.4">31</text>
<text x="199.5" y="116.9">4</text>
<text x="199.5" y="119.5">5</text>
<text x="199.5" y="114.4">6</text>
<text x="205.4" y="118.1">G2A</text>
<text x="205.4" y="115.5">G1</text>
<text x="215.9" y="118.1">Y6</text>
<text x="215.9" y="115.5">Y5</text>
<text x="223.2" y="119.5">7</text>
<text x="223.2" y="116.9">9</text>
<text x="223.2" y="114.4">10</text>
<text x="254.2" y="114.4">30</text>
<text x="254.2" y="116.9">31</text>
<text x="254.2" y="119.5">32</text>
<text x="261.2" y="115.5">D3</text>
<text x="261.2" y="118.1">D4</text>
<text x="61.2" y="122">13</text>
<text x="61.2" y="124.5">14</text>
<text x="68.3" y="120.6">PB2</text>
<text x="68.3" y="123.1">PB3</text>
<text x="68.3" y="125.7">PB4</text>
<text x="86.3" y="125.7">D6</text>
<text x="86.3" y="123.1">D5</text>
<text x="86.3" y="120.6">D4</text>
<text x="93.7" y="124.5">27</text>
<text x="93.7" y="122">28</text>
<text x="131.6" y="123.4" transform="rotate(-90 131.6 123.4)">8</text>
<text x="139.2" y="123.4" transform="rotate(-90 139.2 123.4)">8</text>
<text x="146.9" y="123.4" transform="rotate(-90 146.9 123.4)">8</text>
<text x="205.4" y="120.6">G2B</text>
<text x="215.9" y="120.6">Y7</text>
<text x="254.2" y="122">33</text>
<text x="254.2" y="124.5">34</text>
<text x="261.2" y="120.6">D5</text>
<text x="261.2" y="123.1">D6</text>
<text x="261.2" y="125.7">D7</text>
<text x="61.2" y="127.1">15</text>
<text x="61.2" y="129.6">16</text>
<text x="68.3" y="128.2">PB5</text>
<text x="68.3" y="130.8">PB6</text>
<text x="84.3" y="130.8">PHI2</text>
<text x="86.3" y="128.2">D7</text>
<text x="93.7" y="129.6">25</text>
<text x="93.7" y="127.1">26</text>
<text x="254.2" y="127.1">35</text>
<text x="254.2" y="129.6">36</text>
<text x="261.2" y="128.2">TX</text>
<text x="261.2" y="130.8">RX</text>
<text x="61.2" y="132.2">17</text>
<text x="61.2" y="134.7">18</text>
<text x="61.2" y="137.2">19</text>
<text x="68.3" y="133.3">PB7</text>
<text x="68.3" y="135.8">CB1</text>
<text x="83.7" y="135.8">~CS2</text>
<text x="84.9" y="133.3">CS1</text>
<text x="93.7" y="137.2">22</text>
<text x="93.7" y="134.7">23</text>
<text x="93.7" y="132.2">24</text>
<text x="254.2" y="132.2">37</text>
<text x="254.2" y="134.7">38</text>
<text x="254.2" y="137.2">39</text>
<text x="261.2" y="133.3">~NMI</text>
<text x="261.2" y="135.8">SPARE2</text>
<text x="61.2" y="139.8">20</text>
<text x="68.3" y="138.4">CB2</text>
<text x="68.3" y="140.9">VCC</text>
<text x="83.5" y="138.4">R/~W</text>
<text x="84" y="140.9">~IRQ</text>
<text x="93.7" y="139.8">21</text>
<text x="261.2" y="138.4">SPARE3</text>
<text x="71.7" y="161.1">IN</text>
<text x="76.2" y="161.1">OUT</text>
<text x="74" y="164.8">ADJ</text>
</g>
<g font-size="1.8" fill="#808080">
<text x="133.9" y="114.8" transform="rotate(-90 133.9 114.8)">VCC</text>
<text x="141.5" y="114.8" transform="rotate(-90 141.5 114.8)">VCC</text>
<text x="149.1" y="114.8" transform="rotate(-90 149.1 114.8)">VCC</text>
<text x="133.9" y="123.1" transform="rotate(-90 133.9 123.1)">GND</text>
<text x="141.5" y="123.1" transform="rotate(-90 141.5 123.1)">GND</text>
<text x="149.1" y="123.1" transform="rotate(-90 149.1 123.1)">GND</text>
</g>
<g font-size="1.8" fill="#c90d0c">
<text x="57.7" y="165.1" transform="rotate(-90 57.7 165.1)">+</text>
<text x="93.3" y="165.1" transform="rotate(-90 93.3 165.1)">+</text>
</g>
</svg>
